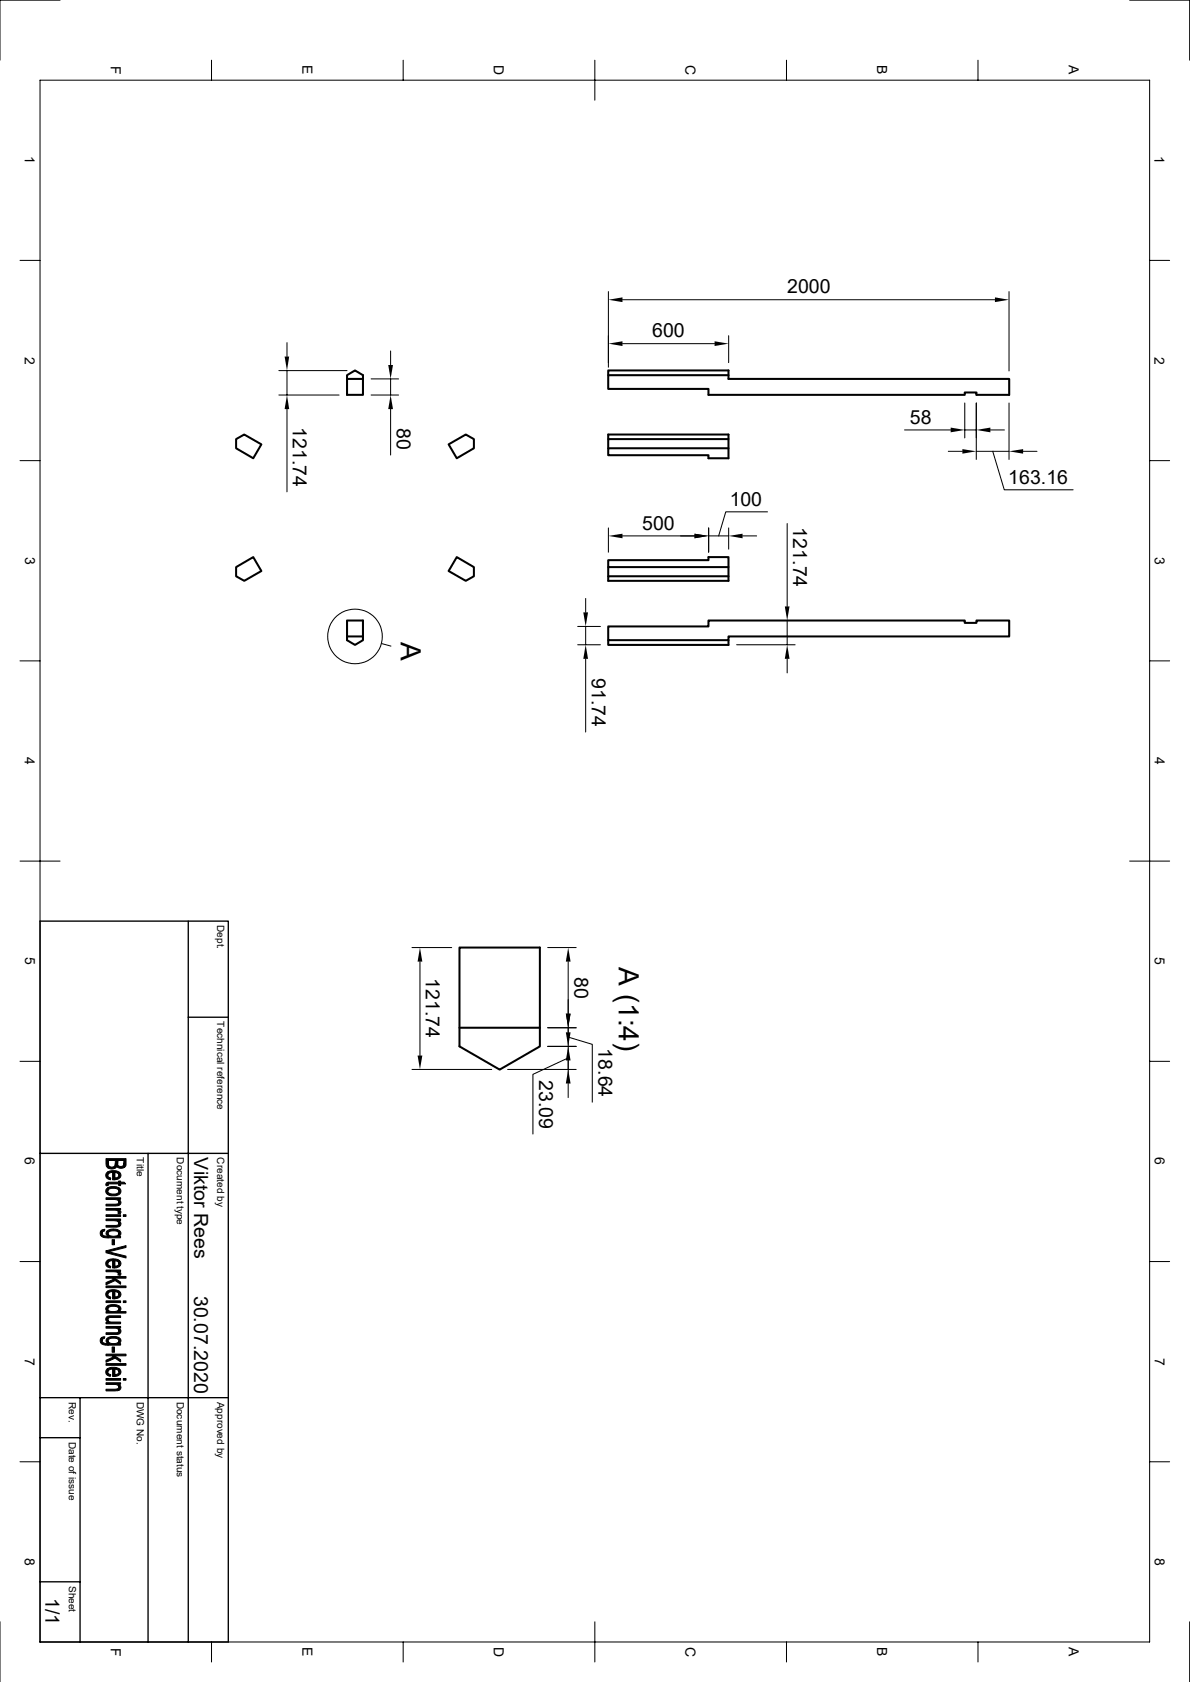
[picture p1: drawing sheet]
<svg xmlns="http://www.w3.org/2000/svg" width="297mm" height="420mm" viewBox="0 0 297 420" stroke-linecap="round" stroke-linejoin="round" font-family="sans-serif">
<g fill="none" stroke="#000" stroke-width=".51">
<path d="M86.6 94.6v-.9l2-1.2 2 1.2v4.9h-4v-4h4M151.8 93.7v-1.2h30v2.1h70.1v4h-8.2v-.6h-2.9v.6h-64v-1.5h-25v-3.4h30M58.9 109.6l2.1-1.1 4.2 2.5-2 3.4-4.3-2.5zM112 111l4.2-2.5 2.1 1.1v2.3l-4.3 2.5zM151.8 109.6v-1.1h30v5.9h-5v-.7h-25v-1.8h30M181.8 109.6h-30v2.3M114 139.1l4.3 2.5v2.3l-2.1 1.1-4.2-2.4zM58.9 141.6l4.3-2.5 2 3.5-4.2 2.4-2.1-1.1zM86.6 158.9h4v-4h-4v5l2 1.1 2-1.1v-1M151.8 156.4h25v-1.5h64v.6h2.9v-.6h8.2v4h-70.1v1h-30zM151.8 159.9v1.1h30v-1.1M151.8 141.6v2.3"/>
<path d="M181.8 141.6h-30v-1.7h25v-.8h5v5.9h-30v-1.1h30M114.7 256.6h20v-20h-20v24.7l10 5.8 10-5.8v-4.7"/>
</g>
<g fill="none" stroke="#000" stroke-width=".25">
<path d="M15 0h-15v15M52.8 15v5M100.6 15v5M148.5 15v10M196.3 15v5M244.1 15v5M281.9 0h15v15M10 20h276.9v390h-276.9zM5 65h5M151.8 72.8v18.9M155.4 74.8h92.9M251.8 72.8v19.8"/>
<path d="M286.9 65h5M69.6 98.6h15M69.6 92.5h17M71.6 85.6v3.4M71.6 92.5v6.1M92.6 94.6h6.9M92.6 98.6h6.9M97.5 87.6v3.5M97.5 94.6v4M155.4 85.8h23M181.9 83.8v6.8M5 115h5"/>
<path d="M71.6 102.2v20.6M97.5 102.2v11.4M225.8 107.4h11.5M236.7 112.7h3.5M240.8 100.6v8.7M240.8 107.4h2.9M243.7 100.6v14.1M243.7 112.7h8.1zM247.2 107.4h3.5M247.8 112.7l2.9 9.6h17.1M251.8 100.6v14.1M255.4 112.7h3.4"/>
<path d="M286.9 115h5M151.8 131.8v6.1M155.4 133.8h18M176.9 133.8h5zM176.9 131.8v6.1M181.9 131.8v5.3M185.3 133.8h3.5M191.6 127.8h-10.5l-1.7 6M196.5 130.7v20.7M144.2 156.4h5.7M146.2 149.4v3.5M146.2 156.4v4.6"/>
<path d="M196.5 154.9v6.1M5 165h5M95.2 160.7l2.4 .6M144.2 161h5.7M146.2 164.5v18.3M183.9 161h14.6M196.5 164.5v3.5M286.9 165h5M5 215h10M281.9 215h10M102.8 236.6h9.9M136.7 236.6h7.1"/>
<path d="M104.8 240.1v23.5M141.8 256.6v4.7zM141.8 259l6 1.8v14.4M141.8 240.1v13M141.8 254.3v3.5M143.8 256.6h-7.1M5 265h5M102.8 267h19.9M126.7 267h17.1M136.7 261.3h7.1M141.8 261.3v5.7zM141.8 264.2l-8.8 4.1v14.9"/>
<path d="M141.8 264.8v3.5M141.8 270.6v3.5M286.9 265h5M5 315h5M286.9 315h5M5 365h5M286.9 365h5M0 405v14.9M52.8 410v5M100.6 410v5M148.5 405v10M196.3 410v5"/>
<path d="M244.1 410v5M296.9 405v14.9"/>
<circle cx="88.6" cy="158.9" r="6.8"/>
</g>
<path d="M10 230h47v180h-47zM47 230v180M47 254h10M10 288h47M37 288v122M10 359h10M10 349h47M20 349v61M10 395h10" fill="none" stroke="#000" stroke-width=".34"/>
<g fill="#000" stroke="#000" stroke-width=".25">
<path d="M26.5 295.4l.5-.2v.8l-.5 .1z" fill-rule="evenodd"/>
<path d="M26.7 292.8l.2-.2 .1 1.2 .6 .3v.5a1.09 1.09 0 0 1-1.1-.6 1.09 1.09 0 0 1 .2-1.2z" fill-rule="evenodd"/>
<path d="M27.1 289.8v.8a.87 .87 0 0 0 .9 .8 .87 .87 0 0 0 .8-.9l-.1 1.2-.9 .2-.8-.2z" fill-rule="evenodd"/>
<path d="M29.6 299.5v.7z" fill-rule="evenodd"/>
<path d="M26.9 292.6l.6-.2a2.75 2.75 0 0 1 2.2 .3v.8l-.2-.5-.9-.2v1.8h-.5v-1.9l-.8 .2-.4 .6z" fill-rule="evenodd"/>
<path d="M26.9 296.6l.9-.3h1.2l.7 .3v.8a1.71 1.71 0 0 0-2.4-.6l-.4 .6z" fill-rule="evenodd"/>
<path d="M26.5 299.1h3.6v.4h-.5v.4l-.3-.3-.6-.1h-2.2z" fill-rule="evenodd"/>
<path d="M28.6 292.8v1.3h.4l.7-.5v-.9a1.01 1.01 0 0 1 .4 1.1 1.01 1.01 0 0 1-1.1 .7l-.4 .1z" fill-rule="evenodd"/>
<path d="M26.6 296.8l.3-.2v.8a1.79 1.79 0 0 0 2.4 .6l.3-.4 .1-1a1.07 1.07 0 0 1 .4 1.3 1.07 1.07 0 0 1-1.2 .6 1.88 1.88 0 0 1-2.5-1.1z" fill-rule="evenodd"/>
<path d="M29.4 289.8v.7a.76 .76 0 0 0 .8 .8 .76 .76 0 0 0 .7-.9v1.2h-1.2l-.4-.2z" fill-rule="evenodd"/>
<path d="M27 295.2h2.6v-.3h.5v.3h.9l.4 .4h-1.3v.4h-.5v-.4h-2.4l-.2 .2z" fill-rule="evenodd"/>
<path d="M26.5 289.3h5l-.1 1.8-.5 .4v-1.7h-1.5l-.1 1.6-.2-.1-.3 .3v-1.8h-1.7l-.1 1.9-.5-.7z" fill-rule="evenodd"/>
<path d="M25.6 307h.6l-.1 .4-.4 .1-.2 .4z" fill-rule="evenodd"/>
<path d="M25.1 307.4l.4-.3v.8a1.07 1.07 0 0 0 1.5 .8v.4a1.53 1.53 0 0 1-2-1z" fill-rule="evenodd"/>
<path d="M26.8 314.7l.1 1 .7 .5v.4a1.09 1.09 0 0 1-1.1-.7 1.09 1.09 0 0 1 .3-1.2z" fill-rule="evenodd"/>
<path d="M28 309.5h.6v1.3h-.6z" fill-rule="evenodd"/>
<path d="M29.6 304.8v.7z" fill-rule="evenodd"/>
<path d="M29.7 308v.7z" fill-rule="evenodd"/>
<path d="M26.9 314.7l1.2-.4 1.1 .2 .5 .2v.8l-.3-.5-.8-.2v1.8h-.5v-1.8l-.8 .1-.4 .6z" fill-rule="evenodd"/>
<path d="M26.5 301.8h3.6v.3h-.6v.5l-.2-.3-.5-.1h-2.3z" fill-rule="evenodd"/>
<path d="M26.5 304.4h3.6v.4h-.5v.4l-.6-.4h-2.5z" fill-rule="evenodd"/>
<path d="M27 308a1.74 1.74 0 0 0 2.7 .1v.6h.4v.4h-3.1z" fill-rule="evenodd"/>
<path d="M26.5 317.1h3.6v.4h-.6v.5l-.5-.4-2.5-.1z" fill-rule="evenodd"/>
<path d="M26.5 303.3h3.6v.4h-3.6z" fill-rule="evenodd"/>
<path d="M26.5 300.7l2.9-.1 .2-.3 .1-.8a.88 .88 0 0 1 .4 1.2 .88 .88 0 0 1-1.1 .4h-2.5z" fill-rule="evenodd"/>
<path d="M29.5 302.1l.6 .4v.5l-.7-.1z" fill-rule="evenodd"/>
<path d="M26.5 306l2.9-.1 .2-.3 .1-.8a.84 .84 0 0 1 .4 1.1 .84 .84 0 0 1-1 .5h-2.6z" fill-rule="evenodd"/>
<path d="M26.8 307.3a2.48 2.48 0 0 1 3.4 .5l-.1 .5-.4 .4v-.7a1.88 1.88 0 0 0-2.6-.3l-.1 1.4v-.4a.75 .75 0 0 1-.2-1.4z" fill-rule="evenodd"/>
<path d="M28.6 314.8v1.4h.2l.8-.4 .1-1.1a1.04 1.04 0 0 1 .4 1.2 1.04 1.04 0 0 1-1.2 .7h-.3z" fill-rule="evenodd"/>
<path d="M29.5 317.5l.6 .3-.1 .7-.6-.2z" fill-rule="evenodd"/>
<path d="M26.5 312.3l5 1.3v.5l-5-1.3z" fill-rule="evenodd"/>
<path d="M26.5 312.3l5-1.3v.5l-4.3 1z" fill-rule="evenodd"/>
<path d="M30.8 303.3h.7v.4h-.7z" fill-rule="evenodd"/>
<path d="M26.5 318.7h5v.5h-2.9l-.3 .2-.4-.2h-1.4z" fill-rule="evenodd"/>
<path d="M25.5 333.9l.7-.1-.1 .4-.5 .2-.1 .4z" fill-rule="evenodd"/>
<path d="M26.5 321.1h5v.4h-5z" fill-rule="evenodd"/>
<path d="M26.6 326.3l.3-.2v1.4l-.4-.3-.1-.4z" fill-rule="evenodd"/>
<path d="M25.1 334.2l.4-.3v.9a1.09 1.09 0 0 0 1.5 .6v.5a1.42 1.42 0 0 1-2-1.1z" fill-rule="evenodd"/>
<path d="M26.9 329.5l.1 .7z" fill-rule="evenodd"/>
<path d="M26.7 322.5l.2-.1 .1 1.1 .6 .3v.5a1.09 1.09 0 0 1-1.1-.6 1.09 1.09 0 0 1 .2-1.2z" fill-rule="evenodd"/>
<path d="M28 336.3h.6v1.4h-.6z" fill-rule="evenodd"/>
<path d="M29.6 331.6v.7z" fill-rule="evenodd"/>
<path d="M29.7 334.8v.7z" fill-rule="evenodd"/>
<path d="M26.9 322.4l1-.4 1.2 .1 .6 .3v.8l-.2-.5-.9-.2v1.8h-.5v-1.8l-.8 .2-.4 .5z" fill-rule="evenodd"/>
<path d="M26.5 329l.8-.5h2.8v.5l-2.9 .1-.3 .3v.7l-.5-.5z" fill-rule="evenodd"/>
<path d="M26.5 330.2h.5l.1-.4 .6 .3h2.4v.4h-3.6z" fill-rule="evenodd"/>
<path d="M26.5 331.2h3.6v.4h-.5v.4l-.7-.4h-2.4z" fill-rule="evenodd"/>
<path d="M27 334.8a1.74 1.74 0 0 0 2.7 .1v.6h.4v.4h-3.1z" fill-rule="evenodd"/>
<path d="M26.5 320.3l1.8-.9 .3-.2 1.5 .9v.6l-1.4-1-2.2 1.1z" fill-rule="evenodd"/>
<path d="M26.5 324.8h3.6v.4h-3.6z" fill-rule="evenodd"/>
<path d="M28.6 322.5v1.4l1-.4 .1-1.1a1.04 1.04 0 0 1 .4 1.2 1.04 1.04 0 0 1-1.2 .7h-.3z" fill-rule="evenodd"/>
<path d="M26.9 326.1l1.3-.3a1.61 1.61 0 0 1 2 1.1l-.5 .6v-.7a1.91 1.91 0 0 0-2.4-.4l-.4 .5z" fill-rule="evenodd"/>
<path d="M26.5 332.8l2.9-.1 .2-.3 .1-.8a.86 .86 0 0 1 .4 1.2 .86 .86 0 0 1-1.1 .4h-2.5z" fill-rule="evenodd"/>
<path d="M26.7 334.2h.1a2.57 2.57 0 0 1 3.3 .3v.5l-.4 .5v-.7a1.72 1.72 0 0 0-2.5-.4l-.2 .4v1.1v-.5l-.5-.6z" fill-rule="evenodd"/>
<path d="M26.9 327a2.1 2.1 0 0 0 2.8-.1v-.1v.7h1.8v.4h-5v-.4h.4z" fill-rule="evenodd"/>
<path d="M30.8 324.8h.7v.4h-.7z" fill-rule="evenodd"/>
<path d="M26.5 338.1h5v.4h-2.9l-.3 .3-.4-.3h-1.4z" fill-rule="evenodd"/>
<path d="M26.5 340.5h5v.4h-5z" fill-rule="evenodd"/>
<path d="M26.7 341.9l.2-.2v1.1l.2 .3 .5 .1v.5a1.06 1.06 0 0 1-1.1-.6 1.06 1.06 0 0 1 .2-1.2z" fill-rule="evenodd"/>
<path d="M29.6 345.7v.6z" fill-rule="evenodd"/>
<path d="M26.9 341.7l.9-.3 1.2 .1 .7 .2v.9l-.4-.6-.7-.1v1.8h-.5v-1.9l-.8 .3-.4 .5z" fill-rule="evenodd"/>
<path d="M26.5 345.3h3.6v.4h-.5v.4l-.7-.4h-2.4z" fill-rule="evenodd"/>
<path d="M26.5 339.6l1.8-.8 .3-.3 1.5 1v.6l-1.4-1-2.2 1z" fill-rule="evenodd"/>
<path d="M26.5 344.2h3.6v.4h-3.6z" fill-rule="evenodd"/>
<path d="M28.6 341.9v1.3h.4l.7-.5v-1a1.09 1.09 0 0 1 .3 1.4 1.09 1.09 0 0 1-1.3 .6h-.1z" fill-rule="evenodd"/>
<path d="M26.5 346.9l2.7-.1 .4-.3 .1-.8a.86 .86 0 0 1 .4 1.1 .86 .86 0 0 1-1.1 .5h-2.5z" fill-rule="evenodd"/>
<path d="M30.8 344.2h.7v.4h-.7z" fill-rule="evenodd"/>
</g>
<g fill="#000">
<path d="M151.8 74.8l3.6-.5v1.1zM248.3 74.3l3.5 .5-3.5 .6zM71 89h1.2l-.6 3.5zM96.9 91.1h1.2l-.6 3.5zM151.8 85.8l3.6-.6v1.2zM178.4 85.2l3.5 .6-3.5 .6zM71.6 98.6l.6 3.6h-1.2zM97.5 98.6l.6 3.6h-1.2zM237.3 106.8l3.5 .6-3.5 .5zM240.2 112.1l3.5 .6-3.5 .6zM243.7 107.4l3.5-.6v1.1zM251.8 112.7l3.6-.6v1.2z"/>
<path d="M151.8 133.8l3.6-.5v1.1zM173.4 133.3l3.5 .5-3.5 .6zM181.9 133.8l3.4-.5v1.1zM145.6 152.9h1.2l-.6 3.5zM195.9 151.4h1.2l-.6 3.5zM146.2 161l.6 3.5h-1.2zM196.5 161l.6 3.5h-1.2zM104.8 236.6l.6 3.5h-1.2zM141.8 236.6l.6 3.5h-1.2zM141.2 253.1h1.2l-.6 3.5zM141.2 257.8h1.2l-.6 3.5zM104.2 263.6h1.2l-.6 3.4z"/>
<path d="M141.8 261.3l.6 3.5h-1.2zM141.8 267l.6 3.6h-1.2z"/>
</g>
<g font-size="7">
<text x="100.1" y="160.3" transform="rotate(90 100.1 160.3)">A</text>
<text x="154.4" y="241.5" transform="rotate(90 154.4 241.5)">A (1:4)</text>
</g>
<g font-size="4.9">
<text x="196.5" y="73.3">2000</text>
<text x="162.8" y="84.2">600</text>
<text x="73.1" y="106.6" transform="rotate(90 73.1 106.6)">121.74</text>
<text x="99.1" y="106.9" transform="rotate(90 99.1 106.9)">80</text>
<text x="227.1" y="105.8">58</text>
<text x="251.6" y="120.8">163.16</text>
<text x="182.1" y="126.2">100</text>
<text x="198" y="131.7" transform="rotate(90 198 131.7)">121.74</text>
<text x="160.3" y="132.3">500</text>
<text x="147.7" y="169.3" transform="rotate(90 147.7 169.3)">91.74</text>
<text x="106.3" y="244.2" transform="rotate(90 106.3 244.2)">121.74</text>
<text x="143.4" y="243.9" transform="rotate(90 143.4 243.9)">80</text>
<text x="149.4" y="261.7" transform="rotate(90 149.4 261.7)">18.64</text>
<text x="134.6" y="269.6" transform="rotate(90 134.6 269.6)">23.09</text>
<text x="48.5" y="289" transform="rotate(90 48.5 289)">Viktor Rees</text>
<text x="48.5" y="323.5" transform="rotate(90 48.5 323.5)">30.07.2020</text>
<text x="11.3" y="399.1" transform="rotate(90 11.3 399.1)">1/1</text>
</g>
<g font-size="3.5">
<text x="27.6" y="16.5" transform="rotate(90 27.6 16.5)">F</text>
<text x="75.5" y="16.3" transform="rotate(90 75.5 16.3)">E</text>
<text x="123.3" y="16.3" transform="rotate(90 123.3 16.3)">D</text>
<text x="171.1" y="16.3" transform="rotate(90 171.1 16.3)">C</text>
<text x="218.9" y="16.3" transform="rotate(90 218.9 16.3)">B</text>
<text x="266.8" y="16.3" transform="rotate(90 266.8 16.3)">A</text>
<text x="6.2" y="39" transform="rotate(90 6.2 39)">1</text>
<text x="288.2" y="39" transform="rotate(90 288.2 39)">1</text>
<text x="6.2" y="89" transform="rotate(90 6.2 89)">2</text>
<text x="288.2" y="89" transform="rotate(90 288.2 89)">2</text>
<text x="6.3" y="139" transform="rotate(90 6.3 139)">3</text>
<text x="288.2" y="139" transform="rotate(90 288.2 139)">3</text>
<text x="6.2" y="189" transform="rotate(90 6.2 189)">4</text>
<text x="288.2" y="189" transform="rotate(90 288.2 189)">4</text>
<text x="6.3" y="239" transform="rotate(90 6.3 239)">5</text>
<text x="288.2" y="239" transform="rotate(90 288.2 239)">5</text>
<text x="6.2" y="289" transform="rotate(90 6.2 289)">6</text>
<text x="288.2" y="289" transform="rotate(90 288.2 289)">6</text>
<text x="6.2" y="339" transform="rotate(90 6.2 339)">7</text>
<text x="288.2" y="339" transform="rotate(90 288.2 339)">7</text>
<text x="6.2" y="389" transform="rotate(90 6.2 389)">8</text>
<text x="288.2" y="389" transform="rotate(90 288.2 389)">8</text>
<text x="27.6" y="411.4" transform="rotate(90 27.6 411.4)">F</text>
<text x="75.5" y="411.3" transform="rotate(90 75.5 411.3)">E</text>
<text x="123.3" y="411.2" transform="rotate(90 123.3 411.2)">D</text>
<text x="171.1" y="411.2" transform="rotate(90 171.1 411.2)">C</text>
<text x="218.9" y="411.3" transform="rotate(90 218.9 411.3)">B</text>
<text x="266.8" y="411.3" transform="rotate(90 266.8 411.3)">A</text>
</g>
<g font-size="2.5">
<text x="54.2" y="231" transform="rotate(90 54.2 231)">Dept.</text>
<text x="54.2" y="255" transform="rotate(90 54.2 255)">Technical reference</text>
<text x="34.2" y="289" transform="rotate(90 34.2 289)">Title</text>
<text x="44.2" y="289" transform="rotate(90 44.2 289)">Document type</text>
<text x="54.2" y="289" transform="rotate(90 54.2 289)">Created by</text>
<text x="17.2" y="350" transform="rotate(90 17.2 350)">Rev.</text>
<text x="34.2" y="350" transform="rotate(90 34.2 350)">DWG No.</text>
<text x="44.2" y="350" transform="rotate(90 44.2 350)">Document status</text>
<text x="54.2" y="350" transform="rotate(90 54.2 350)">Approved by</text>
<text x="17.2" y="360" transform="rotate(90 17.2 360)">Date of issue</text>
<text x="17.2" y="396" transform="rotate(90 17.2 396)">Sheet</text>
</g>
</svg>
